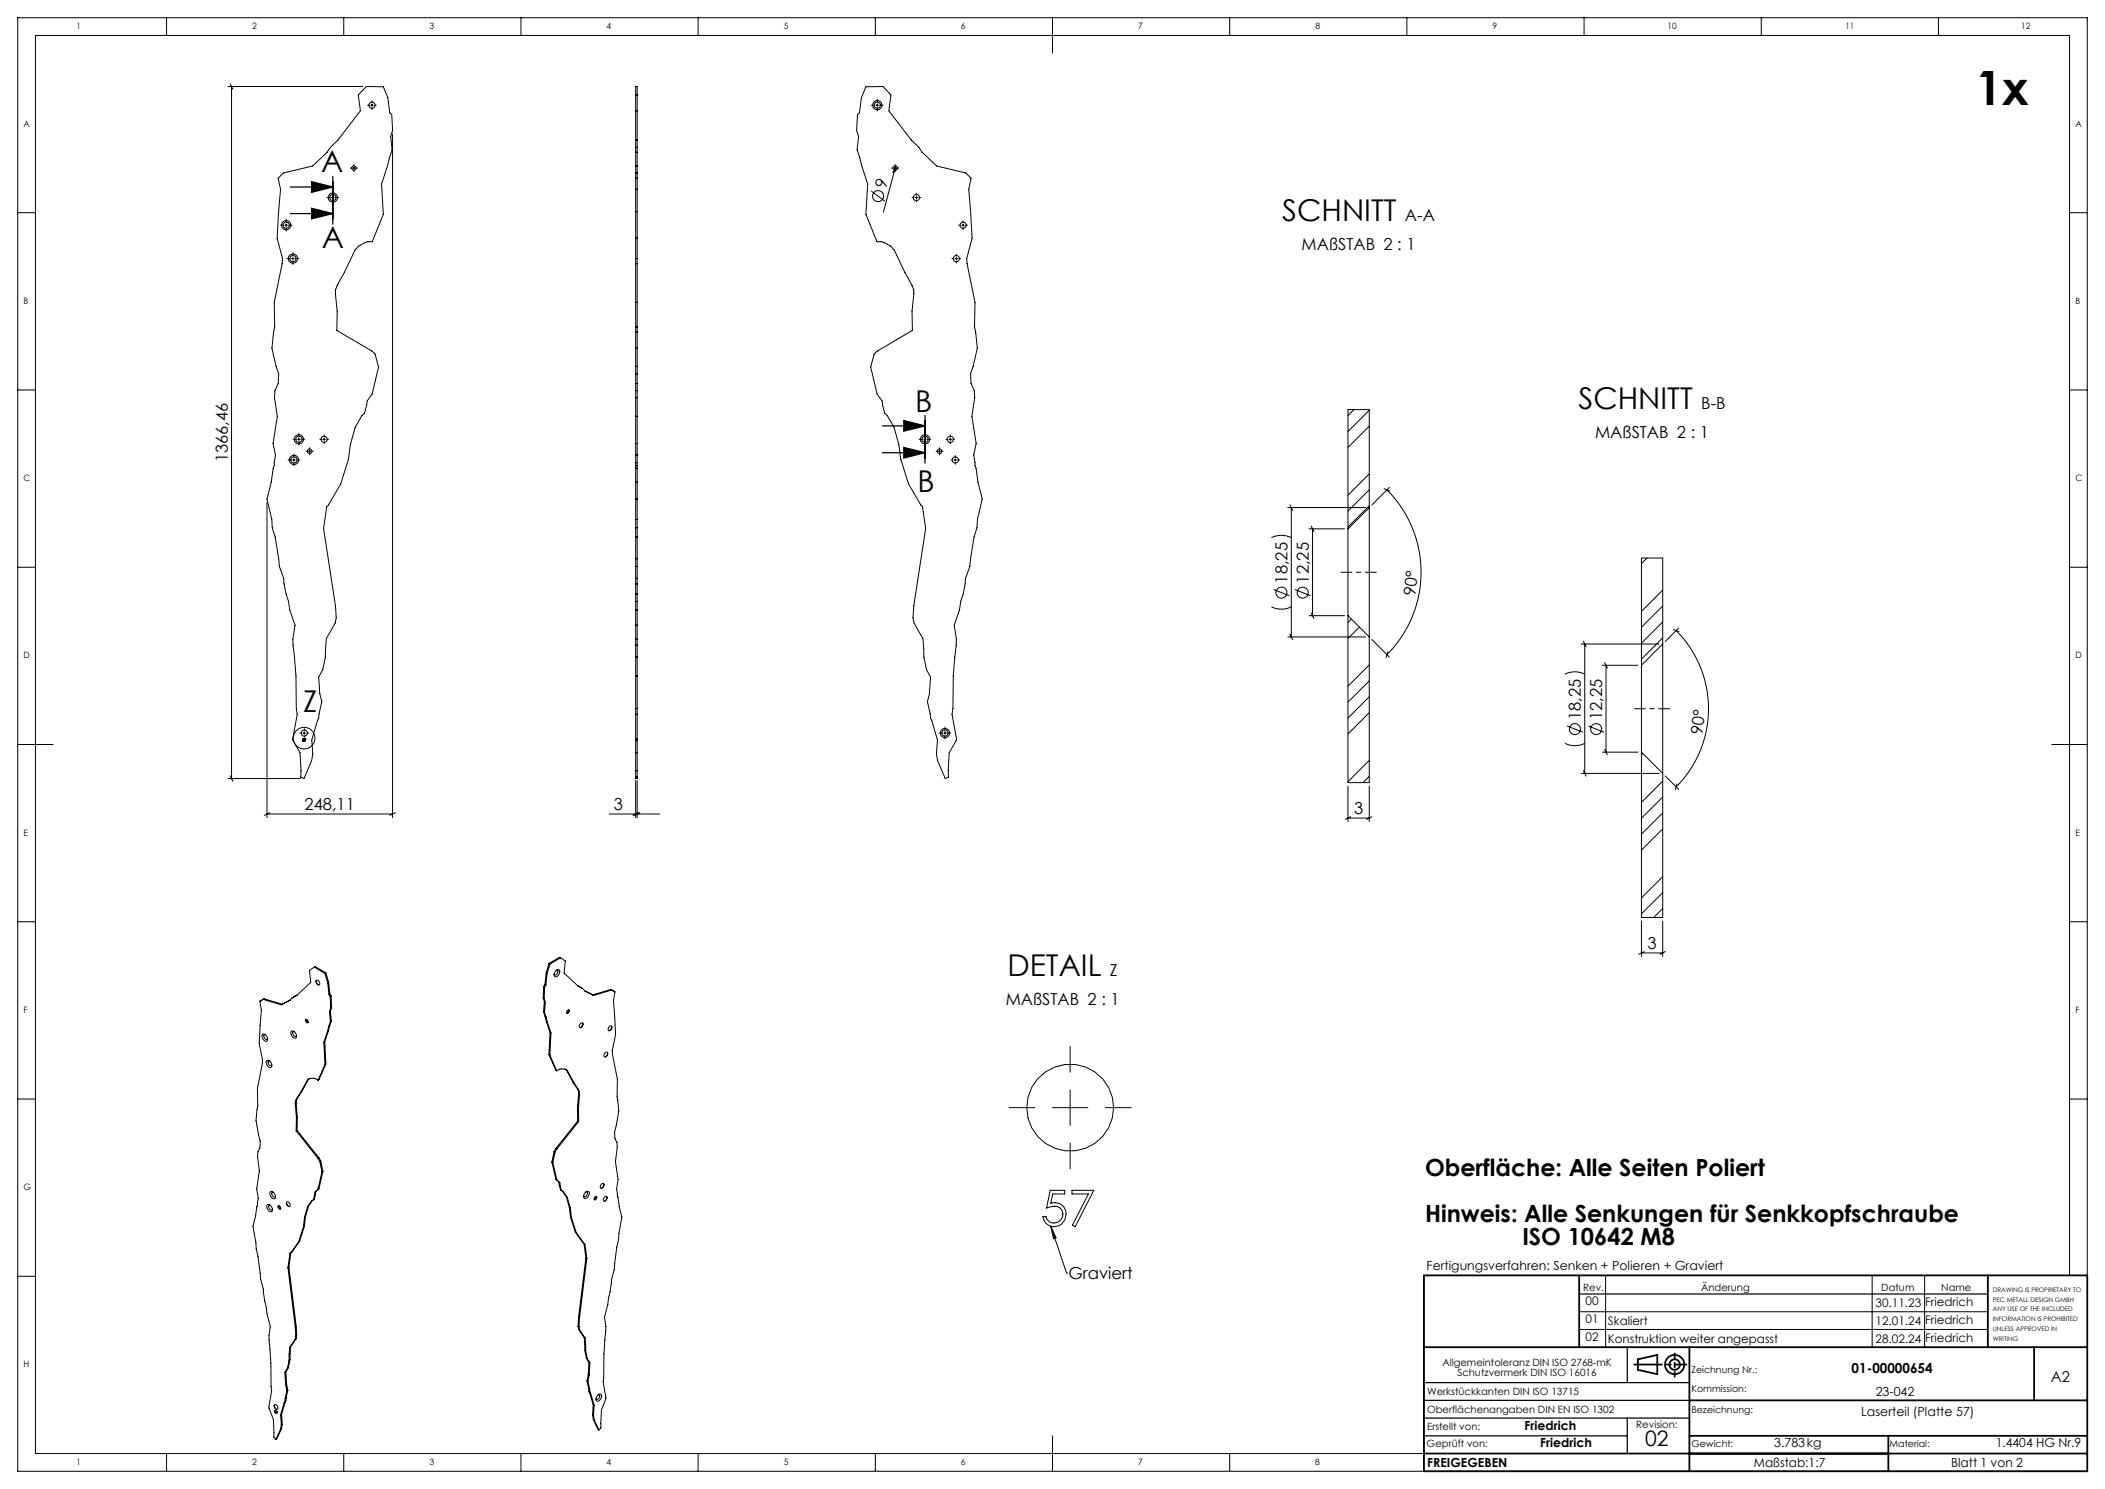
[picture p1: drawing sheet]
<svg xmlns="http://www.w3.org/2000/svg" width="594mm" height="420mm" viewBox="0 0 594 420" stroke-linecap="round" stroke-linejoin="round" font-family="sans-serif">
<g fill="none" stroke="#000" stroke-width=".28">
<path d="M47 5v5M97 5v5M147 5v5M197 5v5M247 5v5M297 5v10M347 5v5M397 5v5M447 5v5M497 5v5M547 5v5M64.3 24.4h38.1"/>
<path d="M65 23.6l.7 1.6M65.3 24.4v195.2M103.4 24.4l4.8 .1 1.2 3.1 .6 4.2 .6 .5 .2 4.5-.6 1.7 .4 3.8-2.9 9.6 .5 8.5-3.2 7.8a5.5 5.5 0 0 0-4.8 2.3l-5.5 11.3 .5 6-.2 5.4 10 5.8 .8 .8 1 3.7-1.8 7.6-1.4 2-.7 3.4-.8 .8-1.8 3.2-1.4 4.9-.6 4.1-2.1 7-3.5 5.9-.5 .5-.9 6.2 3.4 21.7 .2 3.5-.3 1.5-2.5 4.3-.3 5.3-.7 3.4-1.2 2.2 .3 4.7 .6 2.2-.9 4.7-1.9 6.1 .3 4-.4 1.9-2.1 5-.9-.4v-1.8l-.2-5.1-2-3.4-.1-.5 1.3-6.9-.3-1.6a173.6 173.6 0 0 0-1-19.6l.7-3.9-1.5-4.4-.4-2.4-.7-2.1-.5-2.8-.1-1.6-1.3-3.3-1.1-8.3-.9-2.6-.1-2.4-1.4-5.7 1.2-4.8 .6-3.9 .3-.8 .3-2.9-.6-3.3 1.2-7.7-.8-5.2 .1-2 .9-2 .1-2.8-.7-2.1-1.2-5.1 .8-6-.1-6.9 2.2-10.9 .1-1.5-1.5-5.7 1-13.8-.7-3.1 1.5-1.5 8.2-2 4.1-3.8 .9-1.4 2.2-2.1 6.3-8.2-.6-4.5zM103.7 29.7h.5M104.6 29.7h.7M105 28.4v.6M105 29.3v.7M105 30.4v.5M105.7 29.7h.5M110.8 37.8v192.8M179.4 24.4h.4v195.2h-.4zM179.4 39.5h.4"/>
<path d="M179.4 31.3h.4M179.4 26.8h.4M244.3 24.5l4.9-.1 2.2 2.4-.6 4.5 6.3 8.2 2.2 2.1 .9 1.4 4.1 3.8 8.2 2 1.5 1.5-.6 3.1 .9 13.8-1.5 5.7 .1 1.5 2.2 10.9-.1 6.9 .8 6-1.2 5.1-.7 2.1 .1 2.8 .9 2 .2 2-.8 5.2 1.2 7.7-.7 3.3 .3 2.9 .3 .8 .6 3.9 1.2 4.8-1.4 5.7-.1 2.4-.8 2.6-1.2 8.3-1.2 3.3-.1 1.6-.6 2.8-.7 2.1-.3 2.4-1.5 4.4 .6 3.9a173.5 173.5 0 0 0-1 19.6l-.3 1.6 1.3 6.9-.1 .5-1.9 3.4-.3 5.1 .1 1.8-1 .4-2.1-5-.3-1.9 .2-4-1.9-6.1-.9-4.7 .6-2.2 .3-4.7-1.2-2.2-.7-3.4-.3-5.3-2.5-4.3-.3-1.5 .3-3.5 3.3-21.7-.9-6.2-.5-.5-3.4-5.9-2.2-7-.6-4.1-1.3-4.9-1.9-3.2-.8-.8-.7-3.4-1.4-2-1.8-7.6 1-3.7 .9-.8 9.9-5.8-.1-5.4 .4-6-5.5-11.3a5.5 5.5 0 0 0-4.8-2.3l-3.2-7.8 .5-8.5-2.9-9.6 .4-3.8-.6-1.7 .3-4.5 .5-.5 .6-4.2zM245.9 29.7h.9M247.2 29.7h.7M247.6 28v1M247.6 29.3v.7M247.6 30.4v.9M248.3 29.7h.9M5 60h5M92.3 55.7h.9M93.6 55.7h.7"/>
<path d="M93.9 54.1v.9M93.9 55.4v.7M93.9 56.4v1M94.6 55.7h1M98.9 47.4h.3M99.5 47.4h.8M99.9 46.4v.3M99.9 47v.8M99.9 48.1v.3M100.6 47.4h.3M179.4 59.7h.4M179.4 48.8h.4"/>
<path d="M179.4 50.3h.4M179.4 53.4h.4M179.4 46.8h.4M179.4 43h.4M179.4 41.6h.4M245.9 53.9l3.8 2.9M251.6 47.4h.3M252.3 47.4h.7l-1.1 1.3M252.6 46.4v.3M252.6 47v.8M252.6 48.1v.3M252.8 46.8l-3.5 13.1"/>
<path d="M253.3 47.4h.3M257.4 55.7h.5M258.2 55.7h.8M258.6 54.5v.5M258.6 55.4v.7M258.6 56.4v.6M259.3 55.7h.5M584 60h5M79.1 63.5h.9M80.4 63.5h.7M80.8 61.9v.9M80.8 63.2v.7"/>
<path d="M80.8 64.2v1M81 72.9h.9M81.5 63.5h.9M82.3 72.9h.7M82.7 71.3v.9M82.7 72.6v.7M82.7 73.7v.9M83.4 72.9h.9M179.4 72.9h.4M179.4 74.4h.4M179.4 67.2h.4M268.6 72.9h.5"/>
<path d="M269.5 72.9h.7M269.9 71.7v.5M269.9 72.6v.7M269.9 73.7v.5M270.5 63.5h.5M270.6 72.9h.5M271.4 63.5h.7M271.8 62.3v.5M271.8 63.2v.7M271.8 64.2v.6M272.5 63.5h.5M179.4 98.2h.4"/>
<path d="M179.4 93.7h.4M179.4 92.2h.4M179.4 85.3h.4M5 110h5M179.4 103.3h.4M179.4 117.4h.4M179.4 112.2h.4M179.4 110.2h.4M179.4 108.2h.4M179.4 105.4h.4M382.1 115.5l-1.7 1.7M386.4 115.7l-6 6"/>
<path d="M584 110h5M81.3 129.7h.9M82.6 129.7h.7M82.7 123.9h.9M82.9 128.1v.9M82.9 129.4v.7M82.9 130.4v1M83.7 129.7h.9M84 123.9h.7M84.3 122.3v.9M84.3 123.6v.7M84.3 124.6v1"/>
<path d="M85.1 123.9h.9M86.4 127.3h.3M87 127.3h.7M87.4 126.3v.3M87.4 126.9v.7M87.4 128v.3M88.1 127.3h.3M90.3 123.9h.5M91.1 123.9h.7M91.5 122.7v.5M91.5 123.6v.7M91.5 124.6v.5"/>
<path d="M92.2 123.9h.5M179.4 136h.4M179.4 132.1h.4M179.4 125.1h.4M179.4 128.4h.4M179.4 131.3h.4M179.4 130.5h.4M259.4 123.9h.9M260.7 123.9h.7M261 122.3v.9M261 123.6v.7M261 124.6v1"/>
<path d="M261.7 123.9h1M264.1 127.3h.3M264.8 127.3h.7M265.1 126.3v.3M265.1 126.9v.7M265.1 128v.3M265.8 127.3h.3M266.9 123.9h.6M267.8 123.9h.7M268.2 122.7v.5M268.2 123.6v.7M268.2 124.6v.5"/>
<path d="M268.3 129.7h.6M268.9 123.9h.5M269.2 129.7h.7M269.6 128.5v.5M269.6 129.4v.7M269.6 130.4v.6M270.3 129.7h.5M386.4 133.7l-6 6M386.4 138.2l-6 6M386.4 120.2l-6 6M390.6 137.9l1.6 .6M391.4 138.2a32.9 32.9 0 0 1 0 46.5"/>
<path d="M392.1 137.5l-5 5M5 160h5M75.3 141.8v88.8M179.4 140.8h.4M179.4 146.5h.4M179.4 148.9h.4M179.4 151.5h.4M179.4 157.6h.4M179.4 159.8h.4M358.8 151.7a6.3 6.3 0 0 1 5.6 0M363.4 143.2h22M364 142.4l.8 1.5"/>
<path d="M364.4 143.2v36.5M369.4 149.2h10M370 148.4l.8 1.5M370.4 149.2v24.5M380.4 149.2v24.5M386.4 142.7l-6 6M386.4 143.2v-27.7h-6v33.7M386.4 143.2v36.5M386.4 143.2l-6 6M464.8 157.4l-1.6 1.6M584 160h5M179.4 163.1h.4"/>
<path d="M179.4 164.7h.4M179.4 167.5h.4M179.4 169.6h.4M179.4 172h.4M179.4 176.4h.4M358.8 171.2a6.3 6.3 0 0 0 5.6 0M359.4 166.3l4.4 1.8M363.4 179.7h22M364 178.9l.8 1.5M365.4 166.3l4.4 1.8M369.4 173.7h10M370 172.9l.8 1.5"/>
<path d="M380.4 173.7v47h6v-41M380.4 173.7l6 6M381.3 174.6l-.9 1M383.6 176.9l-3.2 3.2M469.2 166.4l-6 6M469.2 170.9l-6 6M469.2 175.4l-6 6M469.2 179.9l-6 6M472.2 177.6l1.6 .6M473 177.9a31.2 31.2 0 0 1 0 44.1M473.7 177.2l-3.8 3.8M179.4 180.3h.4"/>
<path d="M179.4 182h.4M179.4 185.3h.4M179.4 190.7h.4M179.4 199.9h.4M386.4 187.6l-6 6M386.4 192.1l-6 6M386.4 196.5l-6 6M387.1 180.4l5 5M391.6 183.8l-.4 1.7M441.6 190.2a6.3 6.3 0 0 1 5.6 0M446.2 181.7h22M446.8 180.9l.8 1.5"/>
<path d="M447.2 181.7v36.5M452.2 187.7h10M452.8 186.9l.8 1.5M453.2 187.7v24.5M463.2 187.7v24.5M469.2 181.7v-24.3h-6v30.3M469.2 181.7v36.5M469.2 181.7l-6 6M5 210h10M64.3 219.6h20.5M65 218.8l.7 1.6M84.6 206.8h.5"/>
<path d="M85.5 208.4h.3l-.3 .3a.24 .24 0 0 1 .3 .2 .24 .24 0 0 1-.2 .3 .24 .24 0 0 1-.3-.2h.4l-.3-.2zM85.5 206.8h.7M85.9 205.5v.6M85.9 206.4v.7M85.9 207.5v.5M85.9 208.4h.4l-.3 .8 .2-.7zM86.6 206.8h.5M179.4 208.4h.4M179.4 208.9h.4M179.4 201.5h.4M179.4 212.3h.4M179.4 217.4h.4"/>
<path d="M179.4 219.2h.4M265 206.8h.9M266.3 206.8h.7M266.7 205.1v1M266.7 206.4v.7M266.7 207.5v.9M267.4 206.8h.9M386.4 214.5l-6 6M386.4 219l-1.8 1.7M386.4 201l-6 6M441.6 209.7a6.3 6.3 0 0 0 5.6 0M442.2 204.8l4.4 1.7"/>
<path d="M446.2 218.2h22M446.8 217.4l.8 1.5M448.2 204.8l4.4 1.7M452.2 212.2h10M452.8 211.4l.8 1.5M463.2 212.2v46.6h6v-40.6M463.2 212.2l6 6M463.5 212.5l-.3 .4M469.9 218.9l3.8 3.8M579 210h10M75.3 229.6h35.5M76.1 229.2l-1.5 .8"/>
<path d="M111.5 229.2l-1.5 .8M171.9 229.6h14.3M179.4 220.2v10.4M179.8 220.2v10.4M180.1 229.2l-1.5 .8M180.6 229.2l-1.6 .8M380.4 221.7v10M380.4 230.7h6M381.1 230.4l-1.5 .7M386.4 221.7v10M387.1 230.4l-1.5 .7M469.2 220.3l-6 6"/>
<path d="M469.2 224.8l-6 6M469.2 229.3l-6 6M469.2 233.8l-6 6M473.2 221.1l-.4 1.7M5 260h5M463.2 259.8v10M469.2 247.3l-6 6M469.2 251.8l-6 6M469.2 256.2l-2.5 2.6M469.2 259.8v10M584 260h5M88.7 272.8l-1.4 .9 .4 3.4-3.9 3.6"/>
<path d="M88.7 272.8l3 1.8M88.7 272.8l.3-.1 3 1.7M89.2 276.7l.6 1.1M89.3 276.5a.77 .77 0 0 1 .8 .4 .77 .77 0 0 1-.2 .9l-.4-.2a.86 .86 0 0 1-.2-1.1zM91.7 274.6l.8 2.6M92 274.4l-.3 .2M92 274.4l.7 2.7M92.5 277.2l.3 3.3M92.7 277.1l-.2 .1M92.7 277.1l.4 3.2M153.4 278.3l.3 .1M153.4 278.3l-.1 3.2"/>
<path d="M153.7 278.4l-.2 3.3M153.8 277.7l.2 .2M153.8 277.7l-.4 .6M154 277.9l-.3 .5M154.1 274.5l.3 .1M154.1 274.5l-.3 3.2M154.4 274.6l-.4 3.3M154.9 271.8l.3 .1M154.9 271.8l-.8 2.7M155.2 271.9l-.8 2.7M156.8 273.8a.66 .66 0 0 1 1.1-.2 .66 .66 0 0 1-.1 1 .89 .89 0 0 1-1.4 .7v-.7zM157 273.7a.72 .72 0 0 1 .4 .9 .72 .72 0 0 1-.8 .4l-.2-.2"/>
<path d="M158.1 270.2l1.4 .9-.3 3.4 3.9 3.6M158.1 270.2l-2.9 1.7M158.1 270.2l-.2-.2-3 1.8M163.1 278.1l1.3 .7M164.1 278.7l.3 .1M164.4 278.8l.6 .7M165 279.4l2.5 1.4M172.3 279.1l.3 .2-5.1 1.5M172.3 279.1l1.2 .7M172.3 279.1l-5 1.5 .2 .2M173.3 279.6l.2 .2M173.5 279.8l-.4 2.4 .6 9.6-.9 4.6 1.4 8-.1 5 .5 4-1.2 5.8 .1 2 .6 1.1 .1 1.3-.5 4.1 .7 5-.4 2.6 .2 2 1.3 6-.9 4.6v1.7l-.6 2.2-.7 6.3-.7 2.9-1.1 6.9-.9 3.7 .4 2.6-.6 7.7-.2 7.8 .8 4.5a13.6 13.6 0 0 0-1.4 8.5l-.6 .7"/>
<path d="M463.2 268.8h6M464 268.4l-1.6 .8M470 268.4l-1.6 .8M73.3 282.4l.4 2.5-.6 9.5 1 4.6-1.5 8 .1 5-.5 4 1.2 5.9-.1 1.9-.5 1.1-.1 1.4 .5 4-.8 5.1 .5 2.5-.2 2-1.3 6 .8 4.6 .1 1.7 .5 2.2 .7 6.4 .8 2.8 1 7 1 3.6-.4 2.6 .5 7.7 .3 7.9-.8 4.5a13.6 13.6 0 0 1 1.4 8.5l.5 .6M73.6 282.3l-.3 .1M74.1 291.8a1.19 1.19 0 0 1 1.2 .6 1.19 1.19 0 0 1-.1 1.3 1.45 1.45 0 0 1-1.1-1.9zM74.5 281.7l-1.2 .7M74.5 281.7l-.2 .2 5 1.5M74.5 281.7l5.1 1.6-.3 .1M74.9 291.9a.72 .72 0 0 0-.4 .8 .72 .72 0 0 0 .8 .5l.2-.2M75.2 299.2a1.19 1.19 0 0 1 1.3 .6 1.19 1.19 0 0 1-.1 1.3 1.45 1.45 0 0 1-1.2-1.9zM76 299.3a.72 .72 0 0 0-.3 .8 .72 .72 0 0 0 .8 .5l.2-.2"/>
<path d="M81.9 282.1l-2.6 1.3M82.2 290.9a1.19 1.19 0 0 1 1.2 .6 1.19 1.19 0 0 1-.1 1.3 1.45 1.45 0 0 1-1.1-1.9zM82.4 281.5l-.5 .6M82.7 281.3l-.3 .2M83 291a.72 .72 0 0 0-.4 .9 .72 .72 0 0 0 .8 .5l.3-.3M83.8 280.7l-1.4 .8M86.2 287.6a.5 .5 0 0 1 .7 .2 .5 .5 0 0 1-.3 .7l-.4-.4zM86.5 287.5l.1 .6 .4 .3M91.4 294l.3 6.3M91.6 293.9l-.2 .1M91.6 293.9l.4 6.2M92.4 290.9l-1 3.1"/>
<path d="M92.7 290.8l-.3 .1M92.7 290.8l-1.1 3.1M92.8 289.5l-.4 1.4M92.8 280.5l.4 .6M93 285.3l.2 2.9M93 289.4l-.2 .1M93 289.4l-.3 1.4M93.1 280.3l-.3 .2M93.1 280.3l.3 .6M93.2 281.1l.1 3.2M93.2 288.2l-.4 1.3M93.2 285.2l-.2 .1"/>
<path d="M93.2 285.2l.3 2.8M93.3 284.3l-.3 1M93.4 280.9l-.2 .2M93.4 280.9l.2 3.3M93.5 288l-.3 .2M93.5 288l-.5 1.4M93.6 284.2l-.3 .1M93.6 284.2l-.4 1M153.3 281.5l.2 .2M153.3 281.5l.3 1.1M153.4 285.4l.2 .1M153.4 285.4l.4 1.4"/>
<path d="M153.5 281.7l.4 1M153.6 282.6l.3 .1M153.6 282.6l-.2 2.8M153.6 285.5l.5 1.4M153.8 286.8l.3 .1M153.8 286.8l.4 1.3M153.9 282.7l-.3 2.8M154.1 286.9l.3 1.4M154.2 288.1l.2 .2M154.2 288.1l1 3.1M154.4 288.3l1.1 3.1M154.9 297.5l.3 .1"/>
<path d="M154.9 297.5l1.9 4.4 .3 .2M155.2 297.6l1.9 4.5M155.2 291.2l.3 .2M155.2 291.2l-.3 6.3M155.5 291.4l-.3 6.2M160.1 285.1a.36 .36 0 0 1 .6-.1 .36 .36 0 0 1-.2 .6 .38 .38 0 0 1-.6 .2 .38 .38 0 0 1 .1-.6zM160.4 284.9l-.1 .5-.4 .3M163.8 288.7a.46 .46 0 0 1 .7-.1 .46 .46 0 0 1-.1 .8 .51 .51 0 0 1-.7 .5 .51 .51 0 0 1-.1-.9zM164.5 288.7l-.6 1.2M170.8 297a.46 .46 0 0 1 .7-.1 .46 .46 0 0 1-.1 .7 .51 .51 0 0 1-.8 .6 .51 .51 0 0 1-.1-.9zM171.5 297l-.7 1.1M171.9 289.6a.46 .46 0 0 1 .8-.1 .46 .46 0 0 1-.2 .7 .51 .51 0 0 1-.7 .5 .51 .51 0 0 1-.1-.8z"/>
<path d="M172.7 289.6l-.7 1.1M302 295.2v7.2M5 310h5M83.3 311.4l.3 3.7M83.3 310.7v.7M83.6 319l6.1 7.7M83.6 311.2l-.3 .2M83.6 311.2l.3 3.8M83.6 310.5l-.3 .2M83.6 310.5v.7M83.6 315.1v3.9M83.7 309.9l-.4 .8"/>
<path d="M83.8 318.8l-.2 .2M83.8 318.8l6.2 7.7M83.9 315l-.3 .1M83.9 315l-.1 3.8M83.9 309.8l-.2 .1M83.9 309.8l-.3 .7M84.9 308.1l-1.2 1.8M85.1 307.9l-.2 .2M85.1 307.9l-1.2 1.9M86.8 304.6l-1.9 3.5M86.8 304.6l.2-.1-1.9 3.4M87.4 304.2l1.1-.1 1.3 .6"/>
<path d="M87.4 304.2l-.6 .4M91.7 300.3l-1.9 4.4M92 300.1l-.3 .2M92 300.1l-2 4.4-.2 .2M160.1 302l1.9 3.4M160.1 302a2.42 2.42 0 0 0-3 .1M160.1 302l-.3-.2 1.9 3.5M161.7 305.3l.3 .1M161.7 305.3l1.2 1.8M162 305.4l1.2 1.9M162.9 307.1l.3 .2M162.9 307.1l.4 .8"/>
<path d="M163 312.4l.2 .1M163 312.4v3.8M163 316.2l.3 .2M163 316.2l-6.1 7.7M163.2 307.3l.3 .8M163.2 312.5l.1 3.9M163.3 307.9l.2 .2M163.3 307.9v.7M163.3 308.6l.2 .1M163.3 308.6l-.3 3.8M163.3 316.4l-6.1 7.7M163.5 308.1v.6"/>
<path d="M163.5 308.7l-.3 3.8M284.7 312.4h7.3M297 312.4h10M302 307.4v10M312 312.4h7.2M584 310h5M75.4 339.9a1.19 1.19 0 0 1 1.3 .5 1.19 1.19 0 0 1-.2 1.4 1.44 1.44 0 0 1-1.1-1.9zM76.2 339.9a.72 .72 0 0 0-.4 .9 .72 .72 0 0 0 .9 .5l.2-.2M76.3 336.2a1.19 1.19 0 0 1 1.2 .6 1.19 1.19 0 0 1-.1 1.3 1.45 1.45 0 0 1-1.1-1.9zM77.1 336.3a.72 .72 0 0 0-.4 .9 .72 .72 0 0 0 .8 .5l.2-.3M80.8 339.2l.7 1.1M81 339a.77 .77 0 0 1 .8 .5 .77 .77 0 0 1-.2 .9l-.4-.3a.86 .86 0 0 1-.2-1.1z"/>
<path d="M88.2 338.6l-1.1 1.6M88.4 338.5l-.5 .2-1.1 1.7M88.8 337l-.4 1.5M88.9 336.3l-.1 .7M89.1 336.9l-.3 .1M89.1 336.9l-.4 1.4-.3 .2M89.1 336.1l-.2 .2M89.1 336.1v.8M89.7 326.7l.5 .9M89.7 335.4l-.8 .9M90 326.5l-.3 .2M90 326.5l.5 .9"/>
<path d="M90 335.2l-.3 .2M90 335.2l-.9 .9M90.2 327.6l.7 3M90.5 327.4l-.3 .2M90.5 327.4l.6 3M90.9 330.6l-1.2 4.8M91.1 330.4l-.2 .2M91.1 330.4l-1.1 4.8M155.7 327.8l.3 .2M155.7 327.8l1.1 4.8M156 328l1.1 4.7M156.3 324.8l.3 .2"/>
<path d="M156.3 324.8l-.6 3M156.6 325l-.6 3M156.8 332.6l.3 .1M156.8 332.6l.9 .9M156.9 323.9l.3 .2M156.9 323.9l-.6 .9M157.1 332.7l.9 .9M157.2 324.1l-.6 .9M157.7 333.5l.3 .1M157.7 333.5l.1 .7M157.8 334.2l.3 .2M157.8 334.2l.4 1.5 .2 .1"/>
<path d="M158 333.6l.1 .8M158.1 334.4l.3 1.4M158.4 335.8l.5 .3 1.2 1.6M158.7 335.9l1.1 1.7M159.8 337.6l.3 .1M159.8 337.6l.9 3M160.1 337.7l.8 3M165.2 336.4a.66 .66 0 0 1 1-.3 .66 .66 0 0 1 0 1.1 .89 .89 0 0 1-1.5 .6v-.7zM165.3 336.2a.72 .72 0 0 1 .4 .9 .72 .72 0 0 1-.8 .5l-.2-.3M167.9 337.7a.36 .36 0 0 1 .5-.1 .36 .36 0 0 1-.1 .6 .38 .38 0 0 1-.6 .2 .38 .38 0 0 1 .1-.6zM168.1 337.5l-.1 .5-.4 .3M169.7 334a.46 .46 0 0 1 .8-.1 .46 .46 0 0 1-.2 .8 .51 .51 0 0 1-.7 .5 .51 .51 0 0 1-.1-.9z"/>
<path d="M170.4 334l-.6 1.2M170.6 337.7a.46 .46 0 0 1 .7-.1 .46 .46 0 0 1-.1 .7 .51 .51 0 0 1-.7 .5 .51 .51 0 0 1-.1-.8zM171.3 337.7l-.6 1.1M296.3 335.8h4.2v1h-3.4l-.6 2.6a3.4 3.4 0 0 1 4.4 3.5 3.4 3.4 0 0 1-4.8 2.9l-1-.8-.5-.8-.3-1h.9a2.39 2.39 0 0 0 3.9 1.1 2.39 2.39 0 0 0-.8-4l-.8-.1-2.2 .6zM302 322.4v7.3M302.5 335.8h6.2l-5.3 10.2-.8-.4 4.5-8.8h-4.6zM5 360h5M78.5 340.2a.5 .5 0 0 1 .6 .2 .5 .5 0 0 1-.2 .7l-.4-.4zM78.7 340.1l.1 .5 .4 .4M81.3 357.6l2 16.7M81.5 357.4l-.2 .2M81.5 357.4l2.1 16.8"/>
<path d="M82.1 353.3l-.6 4.1M82.1 353.3l-.3 .2-.5 4.1M84.3 350.3l-2.2 3M84.5 350.1l-.2 .2M84.5 350.1l-2.4 3.2M85.6 346.1l-1.3 4.2M85.9 346l-.3 .1M85.9 346l-1.4 4.1M85.9 343.3l-.3 2.8M86.2 343.2l-.3 .1M86.2 343.2l-.3 2.8M86.8 340.4l-.9 2.9"/>
<path d="M87.1 340.2l-.3 .2M87.1 340.2l-.9 3M160.7 340.6l.2 .1M160.7 340.6l.3 2.7M160.9 340.7l.4 2.8M161 343.3l.3 .2M161 343.3l1.3 4.2M161.3 343.5l1.3 4.2M162.3 347.5l.3 .2M162.3 347.5l2.5 3.2M162.6 347.7l2.2 3M164.8 350.7l.2 .2 .6 4"/>
<path d="M164.8 350.7l.5 4.1M165.3 354.8l.3 .1M165.3 354.8l-2 16.7M165.6 354.9l-2.1 16.8M296.5 345.9l4.5 13.2M296.5 345.9l1.5 3.3-.7 .2zM301 359.1h.1M401.8 359.7v55.3M453.1 359.7v20.3M528.3 359.7v20.3M543.1 359.7v20.3M584 359.7v-349.7h-574v400h391.8"/>
<path d="M589 359.7v-354.7h-584v410h584M82 379.9l-.3 .1M82 379.9l-.1 1.9M83.3 377.8l-1.6 2.2M83.3 374.3l.2 2.5M83.5 376.8l-.2 1M83.5 377.7l-.2 .1M83.5 377.7l-1.5 2.2M83.6 374.2l-.3 .1M83.6 374.2l.1 2.5M83.7 376.7l-.2 .1M83.7 376.7l-.2 1"/>
<path d="M163.1 374.1l.3 .1M163.1 374.1l.2 .9M163.3 371.5l.2 .2M163.3 371.5l-.2 2.6M163.3 375l.3 .2M163.3 375l1.6 2.3M163.4 374.2l.2 1M163.5 371.7l-.1 2.5M163.6 375.2l1.5 2.2M164.9 377.3l.2 .1M164.9 377.3l.1 1.9M165 379.2l.3 .2"/>
<path d="M165 379.2v1.7M165.1 377.4l.2 2M165.3 379.4v1.7M445.6 375h115.3M445.6 370h115.3M77.4 396.4l.6 1.1M77.5 396.2a.77 .77 0 0 1 .8 .5 .77 .77 0 0 1-.2 .9l-.4-.3a.86 .86 0 0 1-.2-1.1zM77.6 398.1l.1 .1M77.6 398.1h.1M77.7 398l.1 .1-.2-.2v.2M77.7 398l-.1 .1M77.7 398h.1"/>
<path d="M77.7 398.5h.1M77.7 398.2l.1 .1M77.7 398.2h.1M77.7 398.1l.1 .3-.1 .1M77.8 398.3l-.3-.1 .2 .3M77.8 398.3v.1M77.8 398.3h.1M77.9 398.1l.2 .1M77.9 398.1l.3 .1-.3 .4M77.9 398.1h.1M77.9 398.6h.1M78.1 398.2h.1"/>
<path d="M78.1 398.2l-.2 .4M79.2 399l.2 2.9M79.5 398.9l-.3 .1M79.5 398.9l.1 2.9M80.2 395.6l-1 3.4M80.4 395.3l-.2 .3M80.4 387l.2 3.5M80.5 395.5l-.3 .1M80.5 395.5l-1 3.4M80.5 394.5l-.1 .8M80.6 390.5l.4 1.8M80.7 395.2l-.3 .1"/>
<path d="M80.7 395.2l-.2 .3M80.7 386.9l-.3 .1M80.7 386.9l.2 3.4M80.7 394.3l-.2 .2M80.7 394.3v.9M80.9 390.3l-.3 .2M80.9 390.3l.3 1.8M81 392.3l-.5 2.2M81.1 385.9l-.7 1.1M81.2 392.1l-.2 .2M81.2 392.1l-.5 2.2M81.4 385.8l-.3 .1"/>
<path d="M81.4 385.8l-.7 1.1M81.6 383.7l-.5 2.2M81.6 382v1.7M81.7 380l-.1 2M81.8 383.5l-.2 .2M81.8 383.5l-.4 2.3M81.9 381.8l-.3 .2M81.9 381.8l-.1 1.7M165 380.9l.3 .2M165 380.9l.5 2.2M165.3 381.1l.4 2.2M165.5 383.1l.2 .2"/>
<path d="M165.5 383.1l.7 1.2M165.6 389.5l.3 .2M165.6 389.5l.5 2.2M165.7 383.3l.8 1.1M165.9 389.7l.5 2.1M166 387.7l.3 .2M166 387.7l-.4 1.8M166.1 391.7l.3 .1M166.1 391.7l.1 .9M166.2 384.3l.3 .1M166.2 384.3l-.2 3.4M166.2 392.6l.3 .1"/>
<path d="M166.2 392.6l.2 .2M166.3 387.9l-.4 1.8M166.4 391.8l.1 .9M166.4 392.8l.3 .2M166.4 392.8l1 3.4M166.5 384.4l-.2 3.5M166.5 392.7l.2 .3M166.7 393l1 3.4M167.2 399.1l.3 .2M167.2 399.1l.2 1.3M167.4 396.2l.3 .2M167.4 396.2l-.2 2.9"/>
<path d="M167.5 399.3l.2 1.2M167.7 396.4l-.2 2.9M168.7 393.5a.66 .66 0 0 1 1-.2 .66 .66 0 0 1-.1 1.1 .89 .89 0 0 1-1.4 .6v-.7zM168.8 393.4a.72 .72 0 0 1 .4 .9 .72 .72 0 0 1-.8 .5l-.2-.3M47 410v5M79.2 403.2l-1.4 2.8M79.4 401.9l-.2 1.3M79.4 403l-.2 .2M79.4 403l-1.3 2.8-.3 .2M79.6 401.8l-.2 .1M79.6 401.8l-.2 1.2M97 410v5"/>
<path d="M147 410v5M167.4 400.4l.3 .1M167.4 400.4l1.4 2.8 .2 .2M167.7 400.5l1.3 2.9M197 410v5M247 410v5M297 405v10M347 410v5"/>
<circle cx="105" cy="29.7" r=".88"/>
<circle cx="247.6" cy="29.7" r=".88"/>
<circle cx="247.6" cy="29.7" r="1.3"/>
<circle cx="93.9" cy="55.7" r="1.3"/>
<circle cx="93.9" cy="55.7" r=".88"/>
<circle cx="99.9" cy="47.4" r=".64"/>
<circle cx="247.8" cy="55.3" r="1.56"/>
<circle cx="252.6" cy="47.4" r=".64"/>
<circle cx="258.6" cy="55.7" r=".87"/>
<circle cx="80.8" cy="63.5" r=".88"/>
<circle cx="80.8" cy="63.5" r="1.3"/>
<circle cx="82.7" cy="72.9" r="1.3"/>
<circle cx="82.7" cy="72.9" r=".87"/>
<circle cx="269.9" cy="72.9" r=".88"/>
<circle cx="271.8" cy="63.5" r=".88"/>
<circle cx="82.9" cy="129.7" r="1.3"/>
<circle cx="82.9" cy="129.7" r=".87"/>
<circle cx="84.3" cy="123.9" r="1.3"/>
<circle cx="84.3" cy="123.9" r=".87"/>
<circle cx="87.4" cy="127.3" r=".64"/>
<circle cx="91.5" cy="123.9" r=".87"/>
<circle cx="261" cy="123.9" r="1.3"/>
<circle cx="261" cy="123.9" r=".87"/>
<circle cx="265.1" cy="127.3" r=".64"/>
<circle cx="268.2" cy="123.9" r=".87"/>
<circle cx="269.6" cy="129.7" r=".88"/>
<circle cx="361.6" cy="167.2" r="1.56"/>
<circle cx="367.6" cy="167.2" r="1.56"/>
<circle cx="85.8" cy="208.2" r="3"/>
<circle cx="85.9" cy="206.8" r=".88"/>
<circle cx="266.7" cy="206.8" r=".87"/>
<circle cx="266.7" cy="206.8" r="1.3"/>
<circle cx="444.4" cy="205.7" r="1.56"/>
<circle cx="450.4" cy="205.7" r="1.56"/>
<circle cx="302" cy="312.4" r="12.3"/>
</g>
<g fill="none" stroke="#000" stroke-width=".35">
<path d="M81.9 52.8h12M87.9 51.3l6 1.5-6 1.5zM87.9 58.7l6 1.5-6 1.5zM93.9 49.7v13.6M81.9 60.2h12M255 118.6l6 1.5-6 1.5zM261 117.2v13.4M249 120.1h12M249 127.7h12M255 126.2l6 1.5-6 1.5zM445.6 365h115.3M459.2 380v10"/>
<path d="M401.8 400h74.9M401.8 390h74.9M401.8 395h74.9M459.2 400v10M401.8 405h57.4"/>
</g>
<g fill="none" stroke="#000" stroke-width=".5">
<path d="M401.8 359.7h187.2v55.3h-187.2zM445.6 359.7v20.3M560.9 359.7v20.3M401.8 380h187.2M476.7 380v35M574 380v15M462.2 383.4l5.5-1.2v5.4l-5.5-1.2zM476.7 395h112.3M401.8 410h187.2M476.7 405h112.3M532.9 405v10"/>
<circle cx="472.6" cy="384.9" r="2.72"/>
<circle cx="472.6" cy="384.9" r="1.47"/>
</g>
<path d="M461.1 384.9h14.8" fill="none" stroke="#000" stroke-width=".5" stroke-dasharray="15.2 1.3 1.3 1.3" stroke-dashoffset="7.4"/>
<path d="M472.6 381.7v6.6" fill="none" stroke="#000" stroke-width=".5" stroke-dasharray="15.2 1.3 1.3 1.3" stroke-dashoffset="13.8"/>
<path d="M388.4 161.4h-10M471.2 199.9h-10" fill="none" stroke="#000" stroke-width=".28" stroke-dasharray="15.2 1.3 1.3 1.3" stroke-dashoffset="12.1"/>
<g fill="#000">
<path d="M296.5 345.9l1.5 3.3-.7 .2z"/>
<path d="M87.9 51.3l6 1.5-6 1.5zM87.9 58.7l6 1.5-6 1.5z"/>
<path d="M255 118.6l6 1.5-6 1.5zM255 126.2l6 1.5-6 1.5z"/>
</g>
<text font-size="13.3" x="557.5" y="29.5">1x</text>
<g font-size="8.5">
<text x="90.6" y="48.6">A</text>
<text x="361.8" y="62.3">SCHNITT</text>
<text x="90.8" y="70">A</text>
<text x="258.2" y="116.2">B</text>
<text x="445.4" y="115.4">SCHNITT</text>
<text x="258.9" y="138.7">B</text>
<text x="85.6" y="200.7">Z</text>
<text x="284.3" y="275.4">DETAIL</text>
</g>
<g font-size="6.7">
<text x="402.1" y="331.7">Oberfläche: Alle Seiten Poliert</text>
<text x="402.1" y="344.6">Hinweis: Alle Senkungen für Senkkopfschraube</text>
<text x="429.6" y="351.1">ISO 10642 M8</text>
</g>
<text font-size="6" x="464.2" y="407.8">02</text>
<g font-size="4.7">
<text x="250.1" y="53.3" transform="rotate(-75 250.1 53.3)">9</text>
<text x="396.5" y="62.3">A-A</text>
<text x="367.3" y="70.5">MAßSTAB 2 : 1</text>
<text x="480" y="115.4">B-B</text>
<text x="450.1" y="123.6">MAßSTAB 2 : 1</text>
<text x="64.3" y="130.4" transform="rotate(-90 64.3 130.4)">1366,46</text>
<text x="363.3" y="164.6" transform="rotate(-90 363.3 164.6)">18,25</text>
<text x="369.3" y="164.6" transform="rotate(-90 369.3 164.6)">12,25</text>
<text x="399.5" y="168.2" transform="rotate(-84 399.5 168.2)">90°</text>
<text x="446.1" y="203.1" transform="rotate(-90 446.1 203.1)">18,25</text>
<text x="452.1" y="203.1" transform="rotate(-90 452.1 203.1)">12,25</text>
<text x="480.4" y="207.3" transform="rotate(-83 480.4 207.3)">90°</text>
<text x="86" y="228.6">248,11</text>
<text x="173.2" y="228.6">3</text>
<text x="382.1" y="229.7">3</text>
<text x="464.9" y="267.8">3</text>
<text x="313.2" y="275.4">Z</text>
<text x="283.8" y="283.6">MAßSTAB 2 : 1</text>
<text x="301.5" y="360.9">Graviert</text>
</g>
<text font-size="4.2" x="578.7" y="389.8">A2</text>
<text font-size="3.9" x="522.5" y="387.2">01-00000654</text>
<g font-size="3.5">
<text x="402.6" y="358.2">Fertigungsverfahren: Senken + Polieren + Graviert</text>
<text x="529.3" y="393.8">23-042</text>
<text x="525.2" y="399.3">Laserteil (Platte 57)</text>
<text x="430.2" y="403.4">Friedrich</text>
<text x="402.7" y="413.9">FREIGEGEBEN</text>
<text x="434.6" y="408.2">Friedrich</text>
<text x="494.9" y="413.9">Maßstab:1:7</text>
<text x="500.6" y="408.2">3.783kg</text>
<text x="550.6" y="413.9">Blatt 1 von 2</text>
<text x="563.2" y="408.2">1.4404 HG Nr.9</text>
</g>
<g font-size="3.3">
<text x="447.5" y="368.2">00</text>
<text x="529.2" y="368.8">30.11.23</text>
<text x="543.2" y="368.5">Friedrich</text>
<text x="447.5" y="373.2">01</text>
<text x="453.7" y="373.8">Skaliert</text>
<text x="529.2" y="373.8">12.01.24</text>
<text x="543.2" y="373.5">Friedrich</text>
<text x="447.5" y="378.2">02</text>
<text x="453.7" y="378.8">Konstruktion weiter angepasst</text>
<text x="529.2" y="378.8">28.02.24</text>
<text x="543.2" y="378.5">Friedrich</text>
</g>
<g font-size="2.8">
<text x="446.7" y="364.1">Rev.</text>
<text x="480" y="364.1">Änderung</text>
<text x="530.9" y="364.1">Datum</text>
<text x="547.8" y="364.1">Name</text>
<text x="407" y="385.2">Allgemeintoleranz DIN ISO 2768-mK</text>
<text x="411.3" y="388">Schutzvermerk DIN ISO 16016</text>
<text x="402.7" y="393.4">Werkstückkanten DIN ISO 13715</text>
<text x="402.7" y="398.6">Oberflächenangaben DIN EN ISO 1302</text>
<text x="402.7" y="403.4">Erstellt von:</text>
<text x="461.7" y="402.7">Revision:</text>
<text x="402.6" y="408.2">Geprüft von:</text>
</g>
<g font-size="2.7">
<text x="477.3" y="387.2">Zeichnung Nr.:</text>
<text x="477.3" y="392.7">Kommission:</text>
<text x="477.3" y="398.6">Bezeichnung:</text>
<text x="477.3" y="408.2">Gewicht:</text>
<text x="533.2" y="408.2">Material:</text>
</g>
<g font-size="2.5">
<text x="21.6" y="8.2">1</text>
<text x="71.2" y="8.2">2</text>
<text x="121.2" y="8.2">3</text>
<text x="171.2" y="8.2">4</text>
<text x="221.2" y="8.2">5</text>
<text x="271.2" y="8.2">6</text>
<text x="321.2" y="8.2">7</text>
<text x="371.2" y="8.2">8</text>
<text x="421.2" y="8.2">9</text>
<text x="470.5" y="8.2">10</text>
<text x="520.8" y="8.2">11</text>
<text x="570.3" y="8.2">12</text>
<text x="6.7" y="35.7">A</text>
<text x="585.7" y="35.7">A</text>
<text x="6.7" y="85.7">B</text>
<text x="585.7" y="85.7">B</text>
<text x="6.7" y="135.7">C</text>
<text x="585.7" y="135.7">C</text>
<text x="6.7" y="185.7">D</text>
<text x="585.7" y="185.7">D</text>
<text x="6.7" y="235.7">E</text>
<text x="585.7" y="235.7">E</text>
<text x="6.7" y="285.7">F</text>
<text x="585.7" y="285.7">F</text>
<text x="6.7" y="335.7">G</text>
<text x="6.7" y="385.7">H</text>
<text x="21.6" y="413.2">1</text>
<text x="71.2" y="413.2">2</text>
<text x="121.2" y="413.2">3</text>
<text x="171.2" y="413.2">4</text>
<text x="221.2" y="413.2">5</text>
<text x="271.2" y="413.2">6</text>
<text x="321.2" y="413.2">7</text>
<text x="371.2" y="413.2">8</text>
</g>
<g font-size="1.8">
<text x="562.4" y="364.4">DRAWING IS PROPRIETARY TO</text>
<text x="562.4" y="367.2">PEC METALL DESIGN GMBH</text>
<text x="562.4" y="369.9">ANY USE OF THE INCLUDED</text>
<text x="562.4" y="372.7">INFORMATION IS PROHIBITED</text>
<text x="562.4" y="375.4">UNLESS APPROVED IN</text>
<text x="562.4" y="378.2">WRITING</text>
</g>
</svg>
